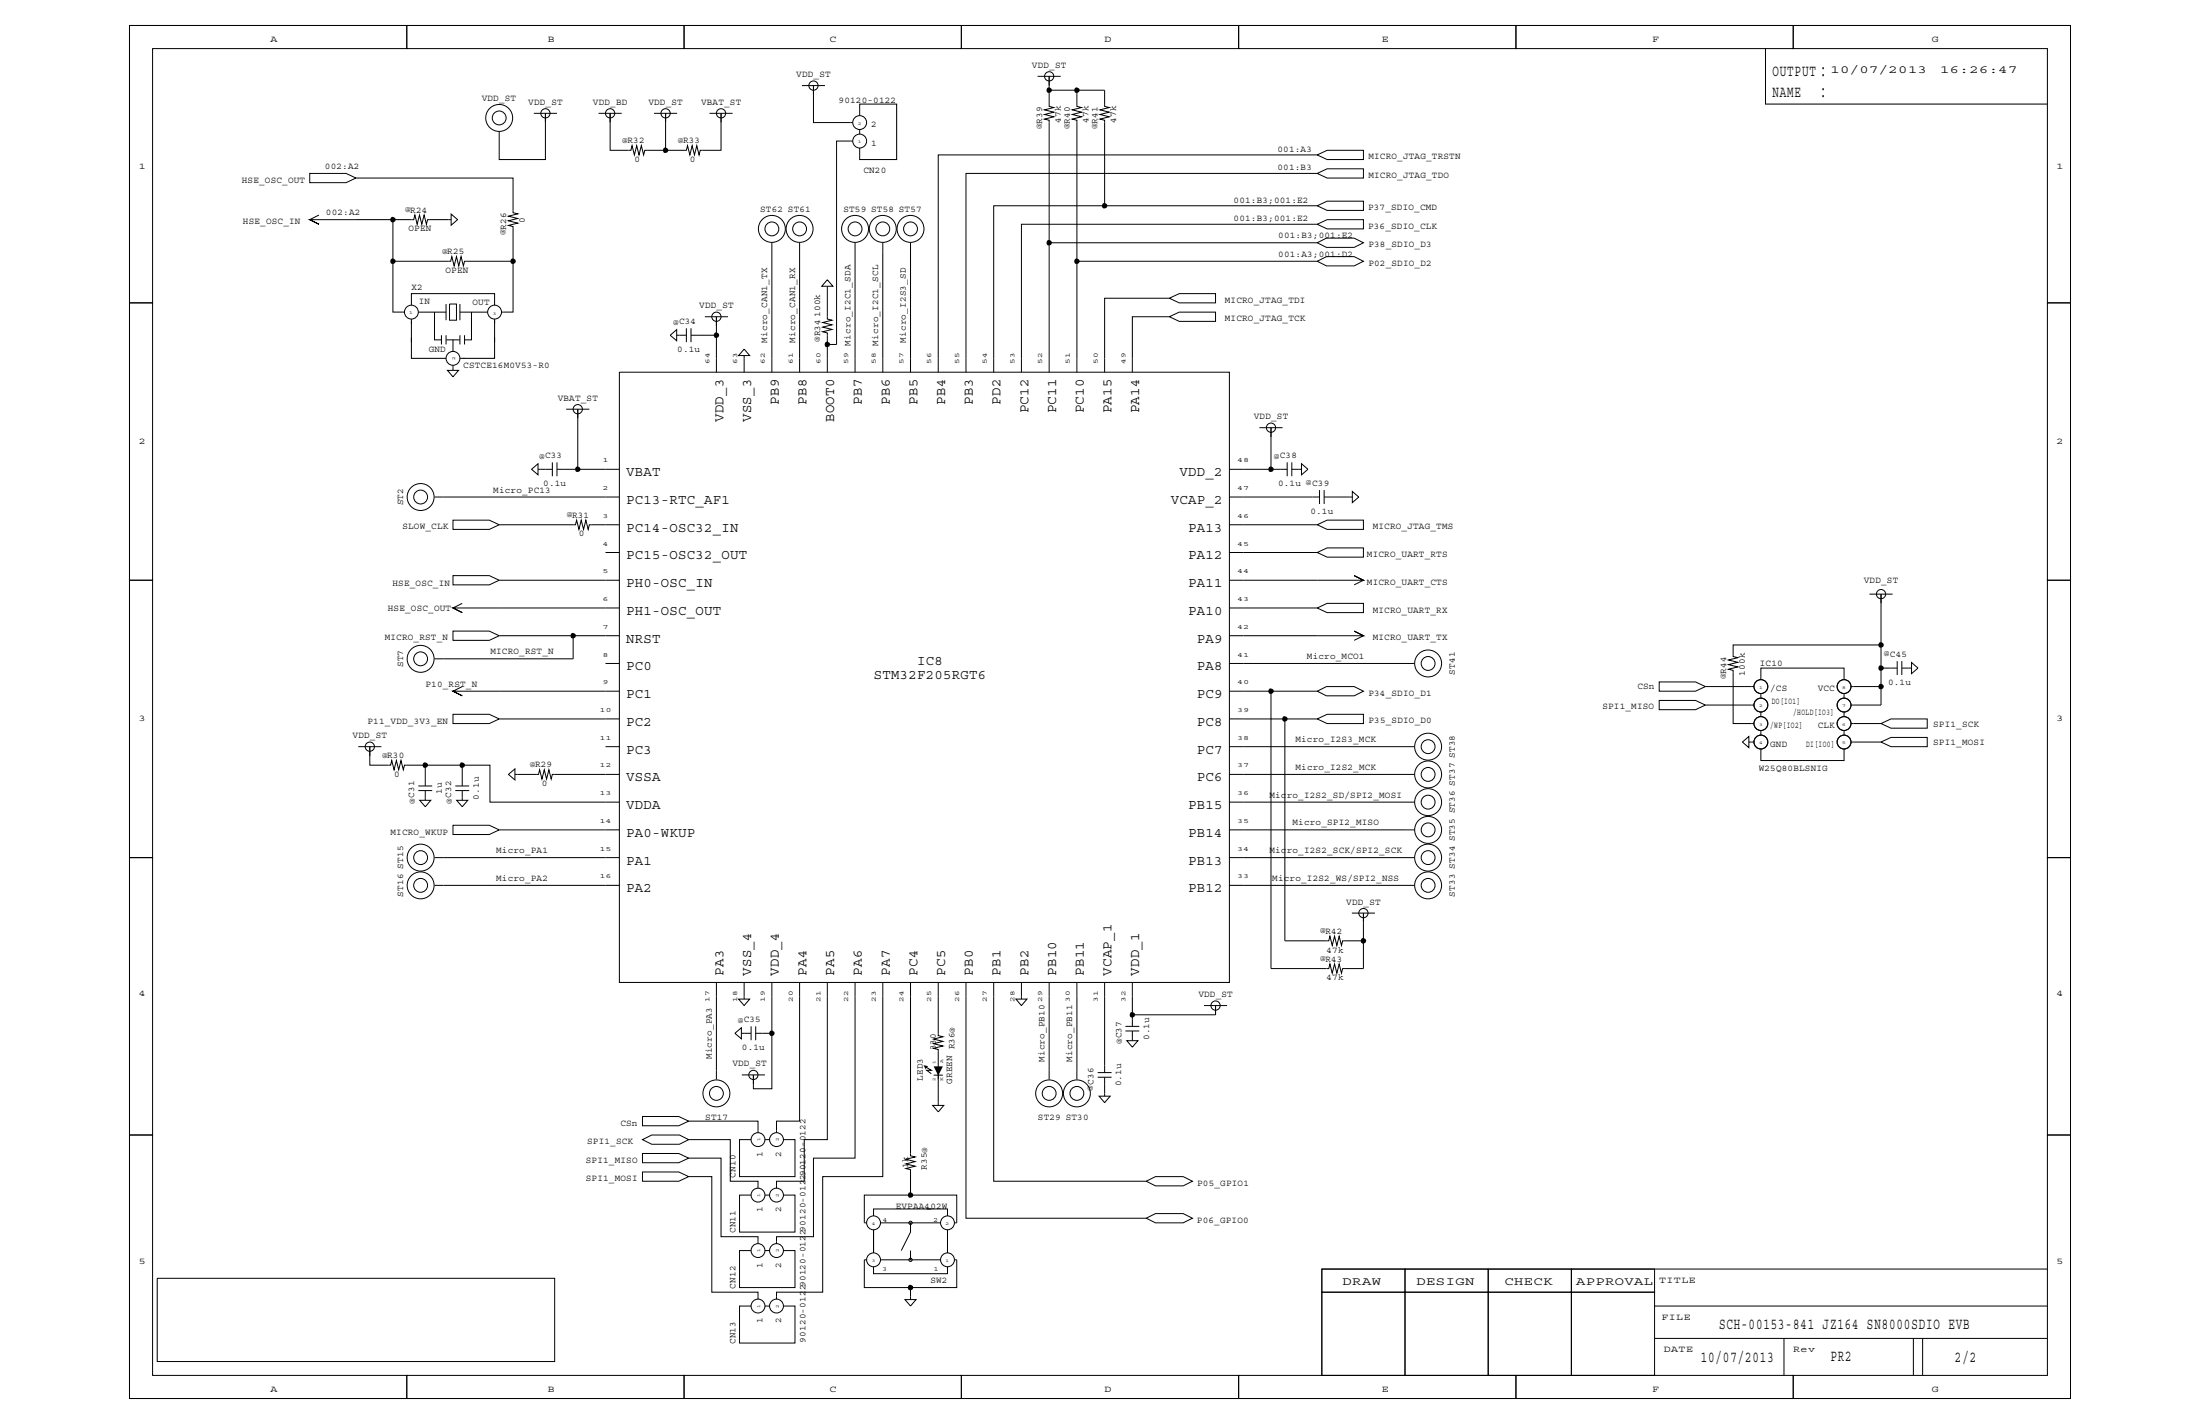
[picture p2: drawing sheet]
<svg xmlns="http://www.w3.org/2000/svg" width="432mm" height="279mm" viewBox="0 0 432 279" stroke-linecap="round" stroke-linejoin="round" font-family="sans-serif">
<g fill="none" stroke="#000" stroke-width=".2">
<path d="M25.4 5h54.4v4.5h-49.9v49.9h-4.5zM25.4 5h381v269.4h-381zM79.8 5h54.5v4.5h-54.5zM134.3 5h54.4v4.5h-54.4zM157.4 16.8h4.5M159.7 16.8v7.2h7.7M188.7 5h54.4v4.5h-54.4zM203.7 15h4.5M205.9 17.7h10.9v3.2l.9 .2-1.8 .5 1.8 .4-1.8 .5 1.8 .4-1.8 .5 .9 .2v16.8M205.9 15v5.9l.9 .2-1.8 .5 1.8 .4-1.8 .5 1.8 .4-1.8 .5 .9 .2v24M211.4 17.7v3.2l.9 .2-1.8 .5 1.8 .4-1.8 .5 1.8 .4-1.8 .5 .9 .2v27.7M243.1 5h54.4v4.5h-54.4z"/>
<path d="M297.5 5h54.5v4.5h-54.5zM346.5 9.5v10.9h55.3M352 5h54.4v54.4h-4.6v-49.9h-49.8zM60.8 34h7.1l2 .9-2 .9h-7.1zM69.9 34.9h30.8v6.8l.9 .3-1.8 .4 1.8 .5-1.8 .4 1.8 .5-1.8 .4 .9 .3v16.7h-2.3M104.8 22.2h4.5M107 22.2l.1 9.1h-9.1v-5.4M117.5 22.2h4.5M119.8 22.2v7.3h4l.3-.9 .4 1.8 .5-1.8 .4 1.8 .5-1.8 .4 1.8 .3-.9h4v-7.3M128.4 22.2h4.5M139.3 22.2h4.5M141.5 22.2v7.3h-4.1l-.2 .9-.4-1.8-.5 1.8-.4-1.8-.5 1.8-.5-1.8-.2 .9h-4.1"/>
<path d="M167.4 27.7h-3.2v39.9h-1.8M168.7 22.7v-2.3h7.3v10.9h-7.3v-2.3M168.7 25.4v.9M258.5 30.4h-74.3v42.6M258.5 34h-68.9v39M258.5 34l2-.9h7.1v1.8h-7.1zM258.5 30.4l2-.9h7.1v1.8h-7.1zM25.4 59.4h4.5v54.4h-4.5zM62.6 42.2l-1.8 .9 1.8 .9-1.8-.9h20.4l.2-.9 .5 1.8 .4-1.8 .5 1.8 .4-1.8 .5 1.8 .2-.9h4.6M77.1 43.1v8.2M80.7 59.9v-2.3h16.4v2.3M87.5 59.7v3.1"/>
<path d="M88.2 59.7h1.4v3.1h-1.4zM88.5 42l1.3 1.1-1.3 1.1zM90.3 59.7v3.1M100.7 51.3h-9.5l-.2 .9-.5-1.8-.5 1.8-.4-1.8-.5 1.8-.4-1.8-.2 .9h-11.4v9.9h2.3M151.5 49.4v20.9M151.5 47.6v1.8M156.9 47.6v25.4M162.4 54.9l1.1 1.3h-2.2zM162.4 56.2v6.4l.9 .2-1.8 .5 1.8 .4-1.8 .5 1.8 .4-1.8 .5 .9 .2v7.7M167.8 47.6v25.4M173.3 47.6v25.4M178.7 47.6v25.4"/>
<path d="M229.5 58.5h-12.7v14.5M229.5 58.5l1.9-.9h7.2v1.8h-7.2zM258.5 44h-58v29M258.5 47.6h-52.6v25.4M258.5 51.3h-47.1v21.7M258.5 40.4h-63.5v32.6M258.5 47.6l1.8-.9h5.5l1.8 .9-1.8 .9h-5.5zM258.5 44l2-.9h7.1v1.8h-7.1zM258.5 51.3l1.8-.9h5.5l1.8 .9-1.8 .9h-5.5zM258.5 40.4l2-.9h7.1v1.8h-7.1zM401.8 59.4h4.6v54.4h-4.6zM80.7 63.1v7.2h6.8"/>
<path d="M80.7 62.6v.9M80.7 66.2v.9M82.1 61.2h5.4M85.3 61.2v5.5h1.3M86.6 65.8v1.8M87.5 65.8v1.8M87.5 66.7h2.8M87.8 72.7h2.2l-1.1 1.2zM88.9 71.7v1M88.9 66.7v2.3M90.3 61.2h5.4M90.3 65.8v1.8"/>
<path d="M90.3 70.3h.9M91.2 65.8v1.8M92.5 61.2v5.5h-1.3M97.1 62.8v7.5h-6.1M97.1 62.6v.9M97.1 66.2v.9M121.6 73h119.7v119.8h-119.7zM131.5 65.8l1.3-1.1v2.2zM134.7 65.8h-1.9M134.7 64.4v2.7M135.6 65.8h5M135.6 64.4v2.7"/>
<path d="M138.3 62.1h4.6M140.6 62.1v10.9M146.1 68.5l1 1.3h-2.1zM146.1 69.8v3.2M151.5 70.3v2.7M229.5 62.1h-7.3v10.9M229.5 62.1l1.9-.9h7.2v1.9h-7.2zM104.3 92.1l1.3-1.1v2.2zM108.4 92.1h-2.8M108.4 90.7v2.7M109.3 90.7v2.7M111.1 80.3h4.6"/>
<path d="M113.4 92.1h8.2M113.4 80.3v11.8h-4.1M121.6 97.5h-36.3M241.3 97.5h17.7M247.2 83.9h4.5M249.5 92.1h3.1M249.5 83.9v8.2h-8.2M252.6 90.7v2.7M253.5 90.7v2.7M255.4 92.1h-1.9M255.4 91l1.3 1.1-1.3 1.1zM259 96.2v2.7"/>
<path d="M259.9 97.5h5.5M259.9 96.2v2.7M265.4 96.4l1.3 1.1-1.3 1.1zM25.4 113.8h4.5v54.5h-4.5zM88.9 112.9h7.1l2 .9-2 1h-7.1zM88.9 102.1h7.1l2 .9-2 .9h-7.1zM90.7 118.4l-1.8 .9 1.8 .9-1.8-.9h32.7M118.8 108.4h2.8M121.6 103h-5.9l-.3 .9-.4-1.8-.5 1.8-.4-1.8-.5 1.8-.4-1.8-.3 .9h-14.9M121.6 113.8h-23.6M241.3 113.8h26.3l-1.8-.9 1.8 .9-1.8 1M241.3 103h17.2"/>
<path d="M241.3 108.4h17.2M241.3 119.3h17.2M258.5 103l2-.9h7.1v1.8h-7.1zM258.5 108.4l2-.9h7.1v1.8h-7.1zM258.5 119.3l2-.9h7.1v1.8h-7.1zM366.9 116.6h4.6M369.2 116.6v9.9M401.8 113.8h4.6v54.5h-4.6zM88.9 123.8h7.1l2 .9-2 .9h-7.1zM90.7 134.7l-1.8 .9 1.8 .9-1.8-.9h32.7M112.5 124.7v4.6h-27.2M118.8 130.2h2.8"/>
<path d="M121.6 124.7h-23.6M241.3 124.7h26.3l-1.8-.9 1.8 .9-1.8 .9M241.3 135.6h17.2M241.3 130.2h36.3M249.5 135.6v54.4h11.3l.2-.9 .5 1.8 .4-1.8 .5 1.8 .4-1.8 .5 1.8 .2-.9h4.1v-5.4M258.5 135.6l1.8-.9h5.5l1.8 .9-1.8 .9h-5.5zM325.7 133.8h7.1l1.9 .9-1.9 .9h-7.1zM325.7 137.4h7.1l1.9 .9-1.9 .9h-7.1zM334.7 138.3h9.6M334.7 134.7h9.6M345.6 136.1v.9M345.6 139.7v.9"/>
<path d="M345.6 133.4v-2.3h16.3v2.3M361.9 136.1v.9M361.9 139.7v.9M363.3 134.7h5.9v-8.2h-29v2.3l.9 .2-1.8 .5 1.8 .4-1.8 .5 1.8 .5-1.8 .4 .9 .2v10.5h4.1M369.2 134.7v3.6h-5.9M369.2 131.1h3.2M372.4 129.7v2.7M373.3 131.1h1.9M373.3 129.7v2.7M375.2 130l1.3 1.1-1.3 1.1zM70.3 146.5h4.6M72.6 146.5v3.6h4.1l.2-.9 .4 1.8 .5-1.8 .5 1.8 .4-1.8 .5 1.8 .2-.9h16.8v7.3h25.4"/>
<path d="M82.1 155.1h2.7M82.1 154.2h2.7M82.4 157h2.2l-1.1 1.3zM83.5 150.1v4.1M83.5 155.1v1.9M88.9 140.2h7.1l2 .9-2 .9h-7.1zM89.4 155.1h2.7M89.4 154.2h2.7M89.6 157h2.2l-1.1 1.3zM90.7 150.1v4.1M90.7 155.1v1.9M99.8 151.9l1.3-1v2.1z"/>
<path d="M118.8 146.5h2.8M121.6 151.9h-13.2l-.2 1-.5-1.9-.4 1.9-.5-1.9-.4 1.9-.5-1.9-.2 .9h-4.6M121.6 141.1h-23.6M241.3 141.1h17.2M241.3 146.5h36.3M241.3 151.9h36.3M241.3 157.4h36.3M252.2 141.1v43.5h8.6l.2-.9 .5 1.8 .4-1.8 .5 1.8 .4-1.8 .5 1.8 .2-.9h4.1v-5.4M258.5 141.1l2-.9h7.1v1.8h-7.1zM342 145.6l1.3-1.1v2.2zM343.3 145.6h1M345.6 147v2.2h16.3v-2.2"/>
<path d="M345.6 143.3v.9M361.9 143.3v.9M369.2 142h-5.9M369.2 145.6h-5.9M369.2 145.6l1.9-.9h7.2v1.8h-7.2zM369.2 142l1.9-.9h7.2v1.8h-7.2zM25.4 168.3h4.5v54.4h-4.5zM88.9 161.9h7.1l2 .9-2 .9h-7.1zM121.6 162.8h-23.6M121.6 168.3h-36.3M121.6 173.7h-36.3M241.3 162.8h36.3"/>
<path d="M241.3 168.3h36.3M241.3 173.7h36.3M265.3 179.2h4.6M401.8 168.3h4.6v54.4h-4.6zM140.6 192.8v19M145 196h2.1l-1 1.3zM146.1 192.8v3.2M151.5 195.5v18.1h-3.6v-2.7M151.5 192.8v2.7M156.9 192.8v27.2h-4.5v2.2M162.4 192.8v30.8h-4.6v8.2h-5.4v1.3M167.8 192.8v34.4h-8.1v15.5h-7.3v1.3"/>
<path d="M173.3 192.8v38.1h-11.8v22.6h-9.1v1.4M178.7 192.8v34l.9 .2-1.8 .5 1.8 .4-1.8 .5 1.8 .4-1.8 .5 .9 .2v5M184.2 192.8v10.4l.9 .2-1.9 .5 1.9 .4-1.9 .5 1.9 .4-1.9 .5 1 .2v11M189.6 192.8v46.2h35.4M195 192.8v39h30M199.4 196h2.2l-1.1 1.3zM200.5 192.8v3.2M205.9 192.8v19M211.4 192.8v19M216.8 192.8v17.7M222.2 192.8v6.3h16.4v-1.8M222.2 199.1v2.3"/>
<path d="M236.3 197.3h4.5M126.1 219.1h7.1l2 .9-2 .9h-7.1zM135.2 220h13.6v2.2M144.2 202.7l1.3-1v2.1zM145.5 202.7h1.9M145.6 210.9h4.5M147.4 201.4v2.7M148.3 201.4v2.7M151.5 202.7h-3.2M181.7 209.3l1.1 .7h-.9l.9 .7M183.1 216.9h2.1l-1 1.3zM183.2 211h1.9"/>
<path d="M215.4 211.4h2.8M215.4 210.5h2.8M215.7 215.1h2.2l-1.1 1.2zM216.8 211.4v3.7M220.9 202.3h2.7M220.9 201.4h2.7M221.2 204.2h2.1l-1.1 1.3zM222.2 202.3v1.9M25.4 222.7h4.5v47.2h49.9v4.5h-54.4zM126.1 226.3h7.1l2 .9-2 .9h-7.1zM126.1 230h7.1l2 .9-2 .9h-7.1zM126.1 223.6l1.8-.9h5.5l1.8 .9-1.8 .9h-5.5z"/>
<path d="M135.2 223.6h8.1v8.2h5.5v1.3M135.2 227.2h6.3v15.5h7.3v1.3M135.2 230.9h4.5v22.6h9.1v1.4M147.4 234.5h-2.3v7.2h10.9v-7.2h-2.2M147.4 223.6h-2.3v7.3h10.9v-7.3h-2.2M150.1 234.5h.9M150.1 223.6h.9M170.1 239.9h-.5v-5.4h18.2v5.4h-.5M172.8 239.9h11.8M178.7 239.9v1.8l-1.8 3.7M181.9 237.2h4.1v1.4M182.8 237.2h-11.3v1.4"/>
<path d="M225 239l1.8-.9h5.4l1.8 .9-1.8 .9h-5.4zM225 231.8l1.8-.9h5.4l1.8 .9-1.8 .9h-5.4zM30.9 250.8h78v16.3h-78zM147.4 256.3h-2.3v7.2h10.9v-7.2h-2.2M147.4 245.4h-2.3v7.2h10.9v-7.2h-2.2M150.1 256.3h.9M150.1 245.4h.9M170.1 247.2h-.5v5.4h18.2v-5.4h-.5M171.5 248.5v1.4h14.5v-1.4M171.5 241.3v4.5M172.8 247.2h11.8M177.6 255h2.2l-1.1 1.3z"/>
<path d="M178.7 252.6v2.4M178.7 245.4v1.8M186 241.3v4.5M259.4 253.5h16.4v16.4h-16.4zM259.4 249h16.4v4.5h-16.4zM275.8 253.5h16.3v16.4h-16.3zM275.8 249h16.3v4.5h-16.3zM292.1 249h16.3v4.5h-16.3zM292.1 253.5h16.3v16.4h-16.3zM308.4 253.5h16.3v16.4h-16.3zM308.4 249h16.3v4.5h-16.3zM324.7 256.3h77.1"/>
<path d="M401.8 249h-142.4v20.9M79.8 269.9h54.5v4.5h-54.5zM134.3 269.9h54.4v4.5h-54.4zM188.7 269.9h54.4v4.5h-54.4zM243.1 269.9h54.4v4.5h-54.4zM297.5 269.9h54.5v4.5h-54.5zM324.7 262.6h77.1M350.1 262.6v7.3M352 269.9h49.8v-47.2h4.6v51.7h-54.4zM375.5 262.6v7.3M377.4 262.6v7.3"/>
<circle cx="159.7" cy="16.8" r=".91"/>
<circle cx="205.9" cy="15" r=".91"/>
<circle cx="98" cy="23.1" r="1.36"/>
<circle cx="98" cy="23.1" r="2.64"/>
<circle cx="107" cy="22.2" r=".91"/>
<circle cx="119.8" cy="22.2" r=".91"/>
<circle cx="130.6" cy="22.2" r=".91"/>
<circle cx="141.5" cy="22.2" r=".91"/>
<circle cx="168.7" cy="27.7" r="1.36"/>
<circle cx="168.7" cy="24" r="1.36"/>
<circle cx="151.5" cy="44.9" r="1.36"/>
<circle cx="151.5" cy="44.9" r="2.64"/>
<circle cx="156.9" cy="44.9" r="1.36"/>
<circle cx="156.9" cy="44.9" r="2.64"/>
<circle cx="167.8" cy="44.9" r="1.36"/>
<circle cx="167.8" cy="44.9" r="2.64"/>
<circle cx="173.3" cy="44.9" r="1.36"/>
<circle cx="173.3" cy="44.9" r="2.64"/>
<circle cx="178.7" cy="44.9" r="1.36"/>
<circle cx="178.7" cy="44.9" r="2.64"/>
<circle cx="80.7" cy="61.2" r="1.36"/>
<circle cx="88.9" cy="70.3" r="1.36"/>
<circle cx="97.1" cy="61.2" r="1.36"/>
<circle cx="140.6" cy="62.1" r=".91"/>
<circle cx="82.6" cy="97.5" r="1.36"/>
<circle cx="82.6" cy="97.5" r="2.64"/>
<circle cx="113.4" cy="80.3" r=".91"/>
<circle cx="249.5" cy="83.9" r=".91"/>
<circle cx="369.2" cy="116.6" r=".91"/>
<circle cx="82.6" cy="129.3" r="1.36"/>
<circle cx="82.6" cy="129.3" r="2.64"/>
<circle cx="280.3" cy="130.2" r="1.36"/>
<circle cx="280.3" cy="130.2" r="2.64"/>
<circle cx="345.6" cy="134.7" r="1.36"/>
<circle cx="345.6" cy="138.3" r="1.36"/>
<circle cx="361.9" cy="134.7" r="1.36"/>
<circle cx="361.9" cy="138.3" r="1.36"/>
<circle cx="72.6" cy="146.5" r=".91"/>
<circle cx="280.3" cy="146.5" r="1.36"/>
<circle cx="280.3" cy="146.5" r="2.64"/>
<circle cx="280.3" cy="157.4" r="1.36"/>
<circle cx="280.3" cy="157.4" r="2.64"/>
<circle cx="280.3" cy="151.9" r="1.36"/>
<circle cx="280.3" cy="151.9" r="2.64"/>
<circle cx="345.6" cy="142" r="1.36"/>
<circle cx="345.6" cy="145.6" r="1.36"/>
<circle cx="361.9" cy="145.6" r="1.36"/>
<circle cx="361.9" cy="142" r="1.36"/>
<circle cx="82.6" cy="173.7" r="1.36"/>
<circle cx="82.6" cy="168.3" r="1.36"/>
<circle cx="82.6" cy="168.3" r="2.64"/>
<circle cx="82.6" cy="173.7" r="2.64"/>
<circle cx="267.6" cy="179.2" r=".91"/>
<circle cx="280.3" cy="173.7" r="1.36"/>
<circle cx="280.3" cy="173.7" r="2.64"/>
<circle cx="280.3" cy="168.3" r="1.36"/>
<circle cx="280.3" cy="168.3" r="2.64"/>
<circle cx="280.3" cy="162.8" r="1.36"/>
<circle cx="280.3" cy="162.8" r="2.64"/>
<circle cx="238.6" cy="197.3" r=".91"/>
<circle cx="140.6" cy="214.5" r="1.36"/>
<circle cx="140.6" cy="214.5" r="2.64"/>
<circle cx="147.9" cy="210.9" r=".91"/>
<circle cx="205.9" cy="214.5" r="1.36"/>
<circle cx="205.9" cy="214.5" r="2.64"/>
<circle cx="211.4" cy="214.5" r="1.36"/>
<circle cx="211.4" cy="214.5" r="2.64"/>
<circle cx="148.8" cy="234.5" r="1.36"/>
<circle cx="148.8" cy="223.6" r="1.36"/>
<circle cx="152.4" cy="234.5" r="1.36"/>
<circle cx="152.4" cy="223.6" r="1.36"/>
<circle cx="171.5" cy="239.9" r="1.36"/>
<circle cx="178.7" cy="239.9" r=".32"/>
<circle cx="186" cy="239.9" r="1.36"/>
<circle cx="148.8" cy="256.3" r="1.36"/>
<circle cx="148.8" cy="245.4" r="1.36"/>
<circle cx="152.4" cy="256.3" r="1.36"/>
<circle cx="152.4" cy="245.4" r="1.36"/>
<circle cx="171.5" cy="247.2" r="1.36"/>
<circle cx="178.7" cy="247.2" r=".32"/>
<circle cx="186" cy="247.2" r="1.36"/>
</g>
<g fill="#000">
<path d="M205.5 17.4l.2-.2h.3l.4 .2v.6l-.5 .2a.53 .53 0 0 1-.5-.3 .53 .53 0 0 1 .1-.5zM210.9 17.4l.2-.2h.3l.4 .2v.6l-.4 .2a.53 .53 0 0 1-.5-.3 .53 .53 0 0 1 0-.5zM130.2 29.2l.2-.2h.3l.4 .2v.6l-.5 .2a.53 .53 0 0 1-.5-.3 .53 .53 0 0 1 .1-.5zM76.7 42.8l.2-.2h.3l.4 .2v.6l-.5 .2a.53 .53 0 0 1-.5-.3 .53 .53 0 0 1 .1-.5zM76.7 50.9l.2-.2h.3l.4 .3v.6l-.5 .2a.53 .53 0 0 1-.5-.3 .53 .53 0 0 1 .1-.6zM100.3 50.9l.2-.2h.3l.4 .3-.1 .6-.4 .2a.53 .53 0 0 1-.5-.3 .53 .53 0 0 1 .1-.6zM205.5 47.3l.2-.2h.3l.4 .3v.6l-.5 .2a.53 .53 0 0 1-.5-.3 .53 .53 0 0 1 .1-.6zM210.9 50.9l.2-.2h.3l.4 .3v.6l-.4 .2a.53 .53 0 0 1-.5-.3 .53 .53 0 0 1 0-.6zM216.4 40l.2-.1 .3-.1 .4 .3-.1 .6-.4 .2a.53 .53 0 0 1-.5-.3 .53 .53 0 0 1 .1-.6zM140.2 65.4l.2-.1 .3-.1 .4 .3-.1 .6-.4 .2a.53 .53 0 0 1-.5-.3 .53 .53 0 0 1 .1-.6zM162 67.3l.1-.2h.4l.4 .2-.1 .6-.4 .2a.53 .53 0 0 1-.5-.3 .53 .53 0 0 1 .1-.5zM113 91.7l.2-.1h.3l.4 .2-.1 .6-.4 .2a.53 .53 0 0 1-.5-.3 .53 .53 0 0 1 .1-.6z"/>
<path d="M249 91.7l.2-.1h.3l.4 .2v.6l-.4 .2a.53 .53 0 0 1-.5-.3 .53 .53 0 0 1 0-.6zM112.1 124.4l.2-.2h.3l.4 .3-.1 .6-.4 .2a.53 .53 0 0 1-.5-.3 .53 .53 0 0 1 .1-.6zM249 135.3l.2-.2h.3l.4 .3v.5l-.4 .3a.53 .53 0 0 1-.5-.3 .53 .53 0 0 1 0-.6zM368.8 130.8l.2-.2h.3l.4 .2-.1 .6-.4 .2a.53 .53 0 0 1-.5-.3 .53 .53 0 0 1 .1-.5zM368.8 126.2l.2-.2h.3l.4 .3-.1 .6-.4 .2a.53 .53 0 0 1-.5-.3 .53 .53 0 0 1 .1-.6zM368.8 134.4l.2-.2h.3l.4 .3-.1 .5-.4 .2a.53 .53 0 0 1-.5-.3 .53 .53 0 0 1 .1-.5zM83 149.8l.2-.2h.3l.4 .3v.6l-.4 .2a.53 .53 0 0 1-.5-.3 .53 .53 0 0 1 0-.6zM90.3 149.8l.2-.2h.3l.4 .3v.6l-.5 .2a.53 .53 0 0 1-.5-.3 .53 .53 0 0 1 .1-.6zM251.8 140.7l.1-.2h.4l.4 .3-.1 .6-.4 .2a.53 .53 0 0 1-.5-.3 .53 .53 0 0 1 .1-.6zM221.8 198.8l.2-.2h.3l.4 .3v.5l-.5 .2a.53 .53 0 0 1-.4-.3 .53 .53 0 0 1 0-.5zM267.2 184.3l.2-.2h.3l.4 .2-.1 .6-.4 .2a.53 .53 0 0 1-.5-.3 .53 .53 0 0 1 .1-.5zM151.1 202.4l.2-.2h.3l.4 .3-.1 .6-.4 .2a.53 .53 0 0 1-.5-.3 .53 .53 0 0 1 .1-.6z"/>
<path d="M181.2 209l1 .2-.5 .6zM183.2 209.2h1.9l-.9 1.8zM178.3 234.2l.2-.2h.3l.4 .2-.1 .6-.4 .2a.53 .53 0 0 1-.5-.3 .53 .53 0 0 1 .1-.5zM178.3 252.3l.2-.2h.3l.4 .3-.1 .6-.4 .2a.53 .53 0 0 1-.5-.3 .53 .53 0 0 1 .1-.6z"/>
</g>
<g font-size="3.2">
<text x="347.9" y="15">OUTPUT：</text>
<text x="347.9" y="19.1">NAME</text>
<text x="356.6" y="19.1">：</text>
<text x="337.4" y="260.8">SCH-00153-841 JZ164 SN8000SDIO EVB</text>
<text x="333.8" y="267.1">10/07/2013</text>
<text x="359.3" y="267.1">PR2</text>
<text x="383.7" y="267.1">2/2</text>
</g>
<g font-size="2.7">
<text x="142" y="82.8" transform="rotate(-90 142 82.8)">VDD_3</text>
<text x="147.4" y="82.8" transform="rotate(-90 147.4 82.8)">VSS_3</text>
<text x="152.9" y="79.4" transform="rotate(-90 152.9 79.4)">PB9</text>
<text x="158.3" y="79.4" transform="rotate(-90 158.3 79.4)">PB8</text>
<text x="163.7" y="82.8" transform="rotate(-90 163.7 82.8)">BOOT0</text>
<text x="169.2" y="79.4" transform="rotate(-90 169.2 79.4)">PB7</text>
<text x="174.6" y="79.4" transform="rotate(-90 174.6 79.4)">PB6</text>
<text x="180.1" y="79.4" transform="rotate(-90 180.1 79.4)">PB5</text>
<text x="185.5" y="79.4" transform="rotate(-90 185.5 79.4)">PB4</text>
<text x="191" y="79.4" transform="rotate(-90 191 79.4)">PB3</text>
<text x="196.4" y="79.4" transform="rotate(-90 196.4 79.4)">PD2</text>
<text x="201.8" y="81.1" transform="rotate(-90 201.8 81.1)">PC12</text>
<text x="207.3" y="81.1" transform="rotate(-90 207.3 81.1)">PC11</text>
<text x="212.7" y="81.1" transform="rotate(-90 212.7 81.1)">PC10</text>
<text x="218.2" y="81.1" transform="rotate(-90 218.2 81.1)">PA15</text>
<text x="223.6" y="81.1" transform="rotate(-90 223.6 81.1)">PA14</text>
<text x="122.9" y="93.4">VBAT</text>
<text x="231.5" y="93.4">VDD_2</text>
<text x="122.9" y="98.9">PC13-RTC_AF1</text>
<text x="229.8" y="98.9">VCAP_2</text>
<text x="122.9" y="104.3">PC14-OSC32_IN</text>
<text x="233.2" y="104.3">PA13</text>
<text x="122.9" y="109.8">PC15-OSC32_OUT</text>
<text x="233.2" y="109.8">PA12</text>
<text x="122.9" y="115.2">PH0-OSC_IN</text>
<text x="233.2" y="115.2">PA11</text>
<text x="122.9" y="120.7">PH1-OSC_OUT</text>
<text x="233.2" y="120.7">PA10</text>
<text x="122.9" y="131.5">PC0</text>
<text x="122.9" y="126.1">NRST</text>
<text x="180" y="130.4">IC8</text>
<text x="234.9" y="131.5">PA8</text>
<text x="234.9" y="126.1">PA9</text>
<text x="122.9" y="137">PC1</text>
<text x="171.5" y="133.1">STM32F205RGT6</text>
<text x="234.9" y="137">PC9</text>
<text x="122.9" y="142.4">PC2</text>
<text x="234.9" y="142.4">PC8</text>
<text x="122.9" y="147.9">PC3</text>
<text x="234.9" y="147.9">PC7</text>
<text x="122.9" y="153.3">VSSA</text>
<text x="234.9" y="153.3">PC6</text>
<text x="122.9" y="158.7">VDDA</text>
<text x="233.2" y="158.7">PB15</text>
<text x="122.9" y="164.2">PA0-WKUP</text>
<text x="233.2" y="164.2">PB14</text>
<text x="122.9" y="169.6">PA1</text>
<text x="233.2" y="169.6">PB13</text>
<text x="122.9" y="175.1">PA2</text>
<text x="233.2" y="175.1">PB12</text>
<text x="142" y="191.4" transform="rotate(-90 142 191.4)">PA3</text>
<text x="147.4" y="191.4" transform="rotate(-90 147.4 191.4)">VSS_4</text>
<text x="152.9" y="191.4" transform="rotate(-90 152.9 191.4)">VDD_4</text>
<text x="158.3" y="191.4" transform="rotate(-90 158.3 191.4)">PA4</text>
<text x="163.7" y="191.4" transform="rotate(-90 163.7 191.4)">PA5</text>
<text x="169.2" y="191.4" transform="rotate(-90 169.2 191.4)">PA6</text>
<text x="174.6" y="191.4" transform="rotate(-90 174.6 191.4)">PA7</text>
<text x="180.1" y="191.4" transform="rotate(-90 180.1 191.4)">PC4</text>
<text x="185.5" y="191.4" transform="rotate(-90 185.5 191.4)">PC5</text>
<text x="191" y="191.4" transform="rotate(-90 191 191.4)">PB0</text>
<text x="196.4" y="191.4" transform="rotate(-90 196.4 191.4)">PB1</text>
<text x="201.8" y="191.4" transform="rotate(-90 201.8 191.4)">PB2</text>
<text x="207.3" y="191.4" transform="rotate(-90 207.3 191.4)">PB10</text>
<text x="212.7" y="191.4" transform="rotate(-90 212.7 191.4)">PB11</text>
<text x="218.2" y="191.4" transform="rotate(-90 218.2 191.4)">VCAP_1</text>
<text x="223.6" y="191.4" transform="rotate(-90 223.6 191.4)">VDD_1</text>
</g>
<g font-size="2.3">
<text x="359.2" y="14.3">10/07/2013</text>
<text x="380.8" y="14.4">16:26:47</text>
<text x="263.5" y="252.2">DRAW</text>
<text x="278" y="252.2">DESIGN</text>
<text x="295.3" y="252.2">CHECK</text>
<text x="309.3" y="252.2">APPROVAL</text>
</g>
<g font-size="1.8">
<text x="53.1" y="8.2">A</text>
<text x="107.5" y="8.2">B</text>
<text x="162.8" y="8.2">C</text>
<text x="216.8" y="8.2">D</text>
<text x="271.2" y="8.2">E</text>
<text x="324.3" y="8.2">F</text>
<text x="379.2" y="8.2">G</text>
<text x="156.3" y="15.2">VDD_ST</text>
<text x="202.6" y="13.3">VDD_ST</text>
<text x="94.6" y="19.7">VDD_ST</text>
<text x="103.7" y="20.6">VDD_ST</text>
<text x="116.4" y="20.6">VDD_BD</text>
<text x="127.3" y="20.6">VDD_ST</text>
<text x="137.6" y="20.6">VBAT_ST</text>
<text x="164.6" y="20.2">90120-0122</text>
<text x="122.1" y="28">@R32</text>
<text x="133" y="28">@R33</text>
<text x="171" y="28.6">1</text>
<text x="171" y="25">2</text>
<text x="204.5" y="25.3" transform="rotate(-90 204.5 25.3)">@R39</text>
<text x="208.2" y="24" transform="rotate(-90 208.2 24)">47k</text>
<text x="209.9" y="25.3" transform="rotate(-90 209.9 25.3)">@R40</text>
<text x="213.7" y="24" transform="rotate(-90 213.7 24)">47k</text>
<text x="215.3" y="25.3" transform="rotate(-90 215.3 25.3)">@R41</text>
<text x="219.1" y="24" transform="rotate(-90 219.1 24)">47k</text>
<text x="250.7" y="29.7">001:A3</text>
<text x="27.2" y="33.1">1</text>
<text x="47.5" y="35.8">HSE_OSC_OUT</text>
<text x="63.8" y="33.2">002:A2</text>
<text x="124.5" y="31.8">0</text>
<text x="135.4" y="31.8">0</text>
<text x="169.5" y="33.9">CN20</text>
<text x="250.7" y="33.4">001:B3</text>
<text x="268.6" y="31.3">MICRO_JTAG_TRSTN</text>
<text x="268.6" y="34.9">MICRO_JTAG_TDO</text>
<text x="403.7" y="33.1">1</text>
<text x="79.5" y="41.6">@R24</text>
<text x="149.2" y="41.5">ST62 ST61</text>
<text x="165.5" y="41.5">ST59 ST58 ST57</text>
<text x="242.1" y="39.8">001:B3;001:E2</text>
<text x="268.5" y="41.3">P37_SDIO_CMD</text>
<text x="47.7" y="44">HSE_OSC_IN</text>
<text x="64" y="42.3">002:A2</text>
<text x="80.2" y="45.4">OPEN</text>
<text x="99.2" y="46.1" transform="rotate(-90 99.2 46.1)">@R26</text>
<text x="103" y="43.8" transform="rotate(-90 103 43.8)">0</text>
<text x="242.1" y="43.4">001:B3;001:E2</text>
<text x="250.9" y="46.8">001:B3;001:E2</text>
<text x="268.5" y="44.9">P36_SDIO_CLK</text>
<text x="86.8" y="49.8">@R25</text>
<text x="87.4" y="53.6">OPEN</text>
<text x="250.9" y="50.4">001:A3;001:D2</text>
<text x="268.6" y="48.6">P38_SDIO_D3</text>
<text x="268.6" y="52.2">P02_SDIO_D2</text>
<text x="80.8" y="56.9">X2</text>
<text x="82.2" y="59.7">IN</text>
<text x="92.7" y="59.8">OUT</text>
<text x="240.4" y="59.4">MICRO_JTAG_TDI</text>
<text x="132.1" y="63.7">@C34</text>
<text x="137.2" y="60.5">VDD_ST</text>
<text x="160.9" y="62.2" transform="rotate(-90 160.9 62.2)">100k</text>
<text x="240.4" y="63">MICRO_JTAG_TCK</text>
<text x="84.1" y="69">GND</text>
<text x="132.9" y="69">0.1u</text>
<text x="150.6" y="67.2" transform="rotate(-90 150.6 67.2)">Micro_CAN1_TX</text>
<text x="156.1" y="67.2" transform="rotate(-90 156.1 67.2)">Micro_CAN1_RX</text>
<text x="160.9" y="67" transform="rotate(-90 160.9 67)">@R34</text>
<text x="166.9" y="67.8" transform="rotate(-90 166.9 67.8)">Micro_I2C1_SDA</text>
<text x="172.4" y="67.8" transform="rotate(-90 172.4 67.8)">Micro_I2C1_SCL</text>
<text x="177.8" y="67.2" transform="rotate(-90 177.8 67.2)">Micro_I2S3_SD</text>
<text x="90.9" y="72.2">CSTCE16M0V53-R0</text>
<text x="109.5" y="78.7">VBAT_ST</text>
<text x="246.1" y="82.3">VDD_ST</text>
<text x="27.2" y="87.1">2</text>
<text x="403.7" y="87.1">2</text>
<text x="105.8" y="90">@C33</text>
<text x="106.6" y="95.3">0.1u</text>
<text x="250" y="90">@C38</text>
<text x="250.9" y="95.3">0.1u @C39</text>
<text x="79.2" y="99.2" transform="rotate(-90 79.2 99.2)">ST2</text>
<text x="96.8" y="96.6">Micro_PC13</text>
<text x="111.3" y="101.5">@R31</text>
<text x="257.2" y="100.8">0.1u</text>
<text x="79" y="103.9">SLOW_CLK</text>
<text x="113.6" y="105.3">0</text>
<text x="269.4" y="103.8">MICRO_JTAG_TMS</text>
<text x="268.3" y="109.3">MICRO_UART_RTS</text>
<text x="76.1" y="119.9">HSE_OSC_OUT</text>
<text x="77" y="115">HSE_OSC_IN</text>
<text x="268.3" y="114.8">MICRO_UART_CTS</text>
<text x="365.8" y="114.3">VDD_ST</text>
<text x="75.5" y="125.6">MICRO_RST_N</text>
<text x="269.4" y="120.2">MICRO_UART_RX</text>
<text x="269.4" y="125.7">MICRO_UART_TX</text>
<text x="79.2" y="130.9" transform="rotate(-90 79.2 130.9)">ST7</text>
<text x="96.3" y="128.4">MICRO_RST_N</text>
<text x="256.5" y="129.3">Micro_MCO1</text>
<text x="345.4" y="130.7">IC10</text>
<text x="369.7" y="128.8">@C45</text>
<text x="83.5" y="134.8">P10_RST_N</text>
<text x="268.6" y="136.5">P34_SDIO_D1</text>
<text x="285.5" y="132.4" transform="rotate(-90 285.5 132.4)">ST41</text>
<text x="321.4" y="135.3">CSn</text>
<text x="338.7" y="133.2" transform="rotate(-90 338.7 133.2)">@R44</text>
<text x="342.5" y="132.6" transform="rotate(-90 342.5 132.6)">100k</text>
<text x="347.4" y="135.6">/CS</text>
<text x="356.8" y="135.6">VCC</text>
<text x="370.6" y="134.4">0.1u</text>
<text x="27.2" y="141.5">3</text>
<text x="72.1" y="142">P11_VDD_3V3_EN</text>
<text x="268.6" y="141.9">P35_SDIO_D0</text>
<text x="314.5" y="139.2">SPI1_MISO</text>
<text x="347.4" y="142.9">/WP[IO2]</text>
<text x="347.7" y="138.2">DO[IO1]</text>
<text x="351.9" y="140.3">/HOLD[IO3]</text>
<text x="356.8" y="142.9">CLK</text>
<text x="379.4" y="142.6">SPI1_SCK</text>
<text x="403.7" y="141.5">3</text>
<text x="69.2" y="144.9">VDD_ST</text>
<text x="75" y="148.7">@R30</text>
<text x="254.2" y="145.6">Micro_I2S3_MCK</text>
<text x="347.4" y="146.5">GND</text>
<text x="354.5" y="146.5">DI[IO0]</text>
<text x="379.4" y="146.2">SPI1_MOSI</text>
<text x="77.3" y="152.4">0</text>
<text x="86.7" y="155.8" transform="rotate(-90 86.7 155.8)">1u</text>
<text x="104" y="150.5">@R29</text>
<text x="106.4" y="154.2">0</text>
<text x="254.3" y="151.1">Micro_I2S2_MCK</text>
<text x="345.2" y="151.3">W25Q80BLSNIG</text>
<text x="81.4" y="157.7" transform="rotate(-90 81.4 157.7)">@C31</text>
<text x="88.7" y="157.7" transform="rotate(-90 88.7 157.7)">@C32</text>
<text x="94" y="156.9" transform="rotate(-90 94 156.9)">0.1u</text>
<text x="249.1" y="156.5">Micro_I2S2_SD/SPI2_MOSI</text>
<text x="253.7" y="161.9">Micro_SPI2_MISO</text>
<text x="76.7" y="163.8">MICRO_WKUP</text>
<text x="97.4" y="167.4">Micro_PA1</text>
<text x="249.1" y="167.4">Micro_I2S2_SCK/SPI2_SCK</text>
<text x="97.4" y="172.8">Micro_PA2</text>
<text x="249.7" y="172.8">Micro_I2S2_WS/SPI2_NSS</text>
<text x="79.2" y="175.9" transform="rotate(-90 79.2 175.9)">ST16 ST15</text>
<text x="264.2" y="177.5">VDD_ST</text>
<text x="285.5" y="175.9" transform="rotate(-90 285.5 175.9)">ST33 ST34 ST35 ST36 ST37 ST38</text>
<text x="259.1" y="183.1">@R42</text>
<text x="259.1" y="188.6">@R43</text>
<text x="260.3" y="186.9">47k</text>
<text x="27.2" y="195.5">4</text>
<text x="235.2" y="195.7">VDD_ST</text>
<text x="260.3" y="192.3">47k</text>
<text x="403.7" y="195.5">4</text>
<text x="144.8" y="200.7">@C35</text>
<text x="187.4" y="202.6" transform="rotate(-90 187.4 202.6)">@</text>
<text x="139.7" y="207.8" transform="rotate(-90 139.7 207.8)">Micro_PA3</text>
<text x="143.7" y="209.1">VDD_ST</text>
<text x="145.6" y="206">0.1u</text>
<text x="183.7" y="206.1" transform="rotate(-90 183.7 206.1)">330</text>
<text x="205" y="208.4" transform="rotate(-90 205 208.4)">Micro_PB10</text>
<text x="210.5" y="208.4" transform="rotate(-90 210.5 208.4)">Micro_PB11</text>
<text x="220.2" y="204.9" transform="rotate(-90 220.2 204.9)">@C37</text>
<text x="225.5" y="204.1" transform="rotate(-90 225.5 204.1)">0.1u</text>
<text x="181.2" y="212.1" transform="rotate(-90 181.2 212.1)">LED3</text>
<text x="186.9" y="212.7" transform="rotate(-90 186.9 212.7)">GREEN R36</text>
<text x="214.5" y="214" transform="rotate(-90 214.5 214)">@C36</text>
<text x="220.1" y="213.1" transform="rotate(-90 220.1 213.1)">0.1u</text>
<text x="121.8" y="220.9">CSn</text>
<text x="138.4" y="219.7">ST17</text>
<text x="203.7" y="219.7">ST29 ST30</text>
<text x="115.2" y="224.5">SPI1_SCK</text>
<text x="149.7" y="227" transform="rotate(-90 149.7 227)">1</text>
<text x="153.3" y="227" transform="rotate(-90 153.3 227)">2</text>
<text x="115" y="228.2">SPI1_MISO</text>
<text x="115" y="231.8">SPI1_MOSI</text>
<text x="144.4" y="231.1" transform="rotate(-90 144.4 231.1)">CN10</text>
<text x="178.2" y="229.1" transform="rotate(-90 178.2 229.1)">1k</text>
<text x="181.9" y="229.5" transform="rotate(-90 181.9 229.5)">R35@</text>
<text x="235" y="232.7">P05_GPIO1</text>
<text x="149.7" y="237.8" transform="rotate(-90 149.7 237.8)">1</text>
<text x="153.3" y="237.8" transform="rotate(-90 153.3 237.8)">2</text>
<text x="175.8" y="237.2">EVPAA402W</text>
<text x="234.9" y="239.9">P06_GPIO0</text>
<text x="144.4" y="242" transform="rotate(-90 144.4 242)">CN11</text>
<text x="27.2" y="248.1">5</text>
<text x="149.7" y="248.7" transform="rotate(-90 149.7 248.7)">1</text>
<text x="153.3" y="248.7" transform="rotate(-90 153.3 248.7)">2</text>
<text x="182.6" y="251.7">SW2</text>
<text x="325.7" y="251.7">TITLE</text>
<text x="403.7" y="248.1">5</text>
<text x="144.4" y="252.9" transform="rotate(-90 144.4 252.9)">CN12</text>
<text x="144.4" y="263.7" transform="rotate(-90 144.4 263.7)">CN13</text>
<text x="149.7" y="259.6" transform="rotate(-90 149.7 259.6)">1</text>
<text x="153.3" y="259.6" transform="rotate(-90 153.3 259.6)">2</text>
<text x="158.1" y="263.4" transform="rotate(-90 158.1 263.4)">90120-012290120-012290120-012290120-0122</text>
<text x="326.1" y="259">FILE</text>
<text x="326.6" y="265.3">DATE</text>
<text x="352" y="265.3">Rev</text>
<text x="53.1" y="273">A</text>
<text x="107.5" y="273">B</text>
<text x="162.8" y="273">C</text>
<text x="216.8" y="273">D</text>
<text x="271.2" y="273">E</text>
<text x="324.3" y="273">F</text>
<text x="379.2" y="273">G</text>
</g>
<g font-size="1.4">
<text x="139.3" y="71.4" transform="rotate(-90 139.3 71.4)">64</text>
<text x="144.7" y="71.4" transform="rotate(-90 144.7 71.4)">63</text>
<text x="150.1" y="71.4" transform="rotate(-90 150.1 71.4)">62</text>
<text x="155.6" y="71.4" transform="rotate(-90 155.6 71.4)">61</text>
<text x="161" y="71.4" transform="rotate(-90 161 71.4)">60</text>
<text x="166.5" y="71.4" transform="rotate(-90 166.5 71.4)">59</text>
<text x="171.9" y="71.4" transform="rotate(-90 171.9 71.4)">58</text>
<text x="177.3" y="71.4" transform="rotate(-90 177.3 71.4)">57</text>
<text x="182.8" y="71.4" transform="rotate(-90 182.8 71.4)">56</text>
<text x="188.2" y="71.4" transform="rotate(-90 188.2 71.4)">55</text>
<text x="193.7" y="71.4" transform="rotate(-90 193.7 71.4)">54</text>
<text x="199.1" y="71.4" transform="rotate(-90 199.1 71.4)">53</text>
<text x="204.6" y="71.4" transform="rotate(-90 204.6 71.4)">52</text>
<text x="210" y="71.4" transform="rotate(-90 210 71.4)">51</text>
<text x="215.4" y="71.4" transform="rotate(-90 215.4 71.4)">50</text>
<text x="220.9" y="71.4" transform="rotate(-90 220.9 71.4)">49</text>
<text x="118.3" y="90.7">1</text>
<text x="242.9" y="90.7">48</text>
<text x="118.3" y="96.2">2</text>
<text x="118.3" y="101.6">3</text>
<text x="242.9" y="101.6">46</text>
<text x="242.9" y="96.2">47</text>
<text x="118.3" y="107">4</text>
<text x="242.9" y="107">45</text>
<text x="118.3" y="112.5">5</text>
<text x="242.9" y="112.5">44</text>
<text x="118.3" y="117.9">6</text>
<text x="242.9" y="117.9">43</text>
<text x="118.3" y="123.4">7</text>
<text x="242.9" y="123.4">42</text>
<text x="118.3" y="128.8">8</text>
<text x="242.9" y="128.8">41</text>
<text x="118.3" y="134.3">9</text>
<text x="242.9" y="134.3">40</text>
<text x="117.7" y="139.7">10</text>
<text x="242.9" y="139.7">39</text>
<text x="117.7" y="145.1">11</text>
<text x="242.9" y="145.1">38</text>
<text x="117.7" y="150.6">12</text>
<text x="242.9" y="150.6">37</text>
<text x="117.7" y="161.5">14</text>
<text x="117.7" y="156">13</text>
<text x="242.9" y="161.5">35</text>
<text x="242.9" y="156">36</text>
<text x="117.7" y="166.9">15</text>
<text x="242.9" y="166.9">34</text>
<text x="117.7" y="172.4">16</text>
<text x="242.9" y="172.4">33</text>
<text x="139.3" y="196.6" transform="rotate(-90 139.3 196.6)">17</text>
<text x="144.7" y="196.6" transform="rotate(-90 144.7 196.6)">18</text>
<text x="150.1" y="196.6" transform="rotate(-90 150.1 196.6)">19</text>
<text x="155.6" y="196.6" transform="rotate(-90 155.6 196.6)">20</text>
<text x="161" y="196.6" transform="rotate(-90 161 196.6)">21</text>
<text x="166.5" y="196.6" transform="rotate(-90 166.5 196.6)">22</text>
<text x="171.9" y="196.6" transform="rotate(-90 171.9 196.6)">23</text>
<text x="177.3" y="196.6" transform="rotate(-90 177.3 196.6)">24</text>
<text x="182.8" y="196.6" transform="rotate(-90 182.8 196.6)">25</text>
<text x="188.2" y="196.6" transform="rotate(-90 188.2 196.6)">26</text>
<text x="193.7" y="196.6" transform="rotate(-90 193.7 196.6)">27</text>
<text x="199.1" y="196.6" transform="rotate(-90 199.1 196.6)">28</text>
<text x="204.6" y="196.6" transform="rotate(-90 204.6 196.6)">29</text>
<text x="210" y="196.6" transform="rotate(-90 210 196.6)">30</text>
<text x="215.4" y="196.6" transform="rotate(-90 215.4 196.6)">31</text>
<text x="220.9" y="196.6" transform="rotate(-90 220.9 196.6)">32</text>
<text x="173.3" y="239.7">4</text>
<text x="183.2" y="239.7">2</text>
<text x="173.2" y="249.3">3</text>
<text x="183.3" y="249.3">1</text>
</g>
<g font-size=".9">
<text x="168.4" y="28.1">1</text>
<text x="168.4" y="24.5">2</text>
<text x="80.3" y="61.6">1</text>
<text x="96.8" y="61.7">3</text>
<text x="89.3" y="70.7" transform="rotate(-90 89.3 70.7)">2</text>
<text x="345.2" y="135.2">1</text>
<text x="361.6" y="135.2">8</text>
<text x="345.2" y="138.8">2</text>
<text x="345.2" y="142.4">3</text>
<text x="361.6" y="138.8">7</text>
<text x="361.6" y="142.4">6</text>
<text x="345.2" y="146">4</text>
<text x="361.6" y="146">5</text>
<text x="183.6" y="208.8" transform="rotate(-90 183.6 208.8)">1</text>
<text x="185.2" y="208.5" transform="rotate(-90 185.2 208.5)">A</text>
<text x="183.6" y="212" transform="rotate(-90 183.6 212)">2</text>
<text x="185.2" y="212.2" transform="rotate(-90 185.2 212.2)">K</text>
<text x="149.2" y="224" transform="rotate(-90 149.2 224)">1</text>
<text x="152.9" y="224" transform="rotate(-90 152.9 224)">2</text>
<text x="149.2" y="234.9" transform="rotate(-90 149.2 234.9)">1</text>
<text x="152.9" y="234.9" transform="rotate(-90 152.9 234.9)">2</text>
<text x="149.2" y="245.7" transform="rotate(-90 149.2 245.7)">1</text>
<text x="152.9" y="245.7" transform="rotate(-90 152.9 245.7)">2</text>
<text x="171.1" y="240.4">4</text>
<text x="185.6" y="240.4">2</text>
<text x="171.1" y="247.6">3</text>
<text x="185.6" y="247.6">1</text>
<text x="149.2" y="256.6" transform="rotate(-90 149.2 256.6)">1</text>
<text x="152.9" y="256.6" transform="rotate(-90 152.9 256.6)">2</text>
</g>
</svg>
